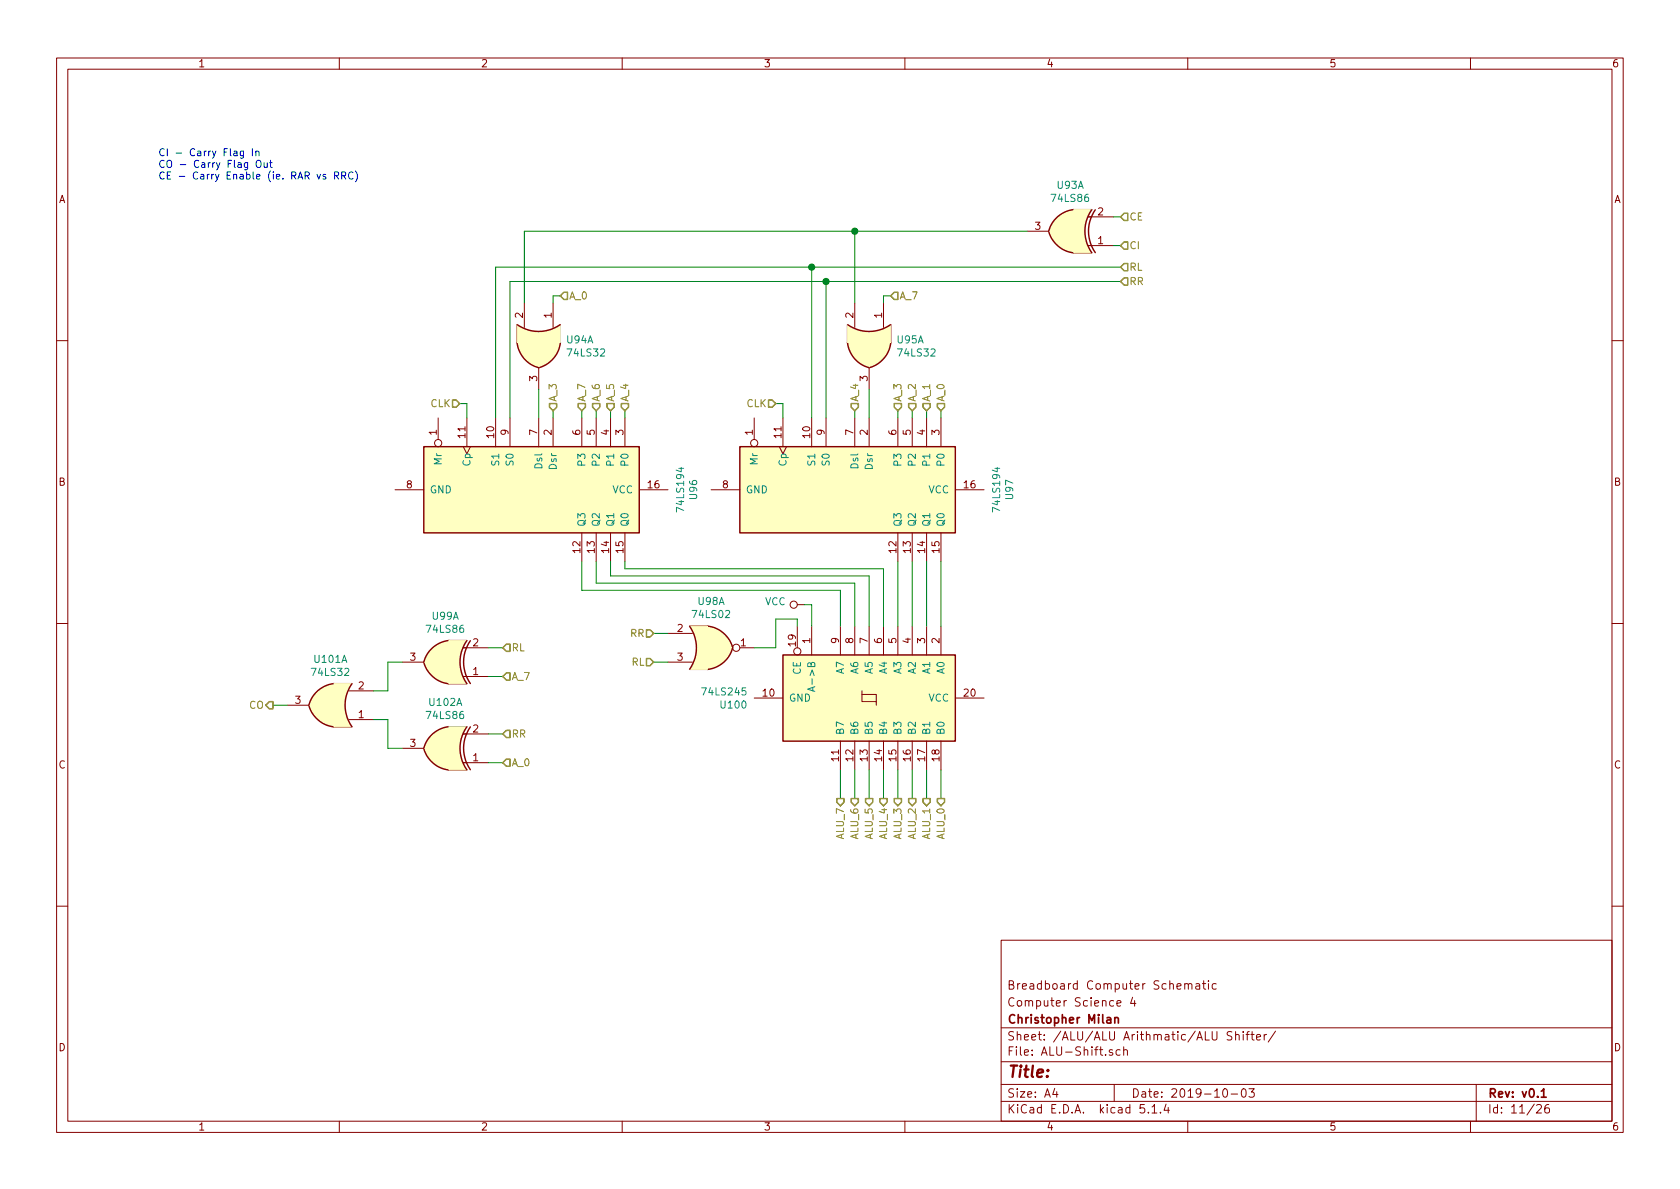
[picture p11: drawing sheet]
<svg xmlns="http://www.w3.org/2000/svg" width="297mm" height="210mm" viewBox="0 0 297 210" stroke-linecap="round" stroke-linejoin="round" font-family="sans-serif">
<g fill="none" stroke="#840000" stroke-width=".18">
<path d="M10 10.3h277v189.9h-277zM12 12.2h273v186.1h-273zM60 10.3v1.9M110 10.3v1.9M160 10.3v1.9M210 10.3v1.9M260 10.3v1.9M192.4 38.3h4.4M92.7 53.6v4.3M97.8 53.6v4.3M151.1 53.6v4.3M156.2 53.6v4.3"/>
<path d="M181.6 40.9h3.8M192.4 43.4h4.4M10 60.2h2M77.5 73.9v3.8M81.9 79l.6 1.3 .7-1.3M82.5 73.9v5.1M87.6 73.9v5.1M90.2 73.9v5.1M95.2 65v3.8M95.2 73.9v5.1M97.8 73.9v5.1M102.9 73.9v5.1"/>
<path d="M105.4 73.9v5.1M107.9 73.9v5.1M110.5 73.9v5.1M133.3 73.9v3.8M137.8 79l.6 1.3 .7-1.3M138.4 73.9v5.1M143.5 73.9v5.1M146 73.9v5.1M151.1 73.9v5.1M153.7 65v3.8M153.7 73.9v5.1M158.7 73.9v5.1"/>
<path d="M161.3 73.9v5.1M163.8 73.9v5.1M166.4 73.9v5.1M285 60.2h2M69.8 86.6h5.1M102.9 94.2v5.1M105.4 94.2v5.1M107.9 94.2v5.1M110.5 94.2v5.1M113 86.6h5.1M125.7 86.6h5.1M158.7 94.2v5.1"/>
<path d="M161.3 94.2v5.1M163.8 94.2v5.1M166.4 94.2v5.1M168.9 86.6h5.1M10 110.3h2M71.1 117.1h3.8M81.9 114.5h4.5M81.9 119.6h4.5M118.1 117.1h4.3M118.1 112h4.3M130.8 114.5h2.5M141 110.7v3.8"/>
<path d="M141 106.9h1.2M143.5 110.7v5.1M148.6 110.7v5.1M151.1 110.7v5.1M153.7 110.7v5.1M156.2 110.7v5.1M158.7 110.7v5.1M161.3 110.7v5.1M163.8 110.7v5.1M166.4 110.7v5.1M285 110.3h2M50.8 124.7h3.8"/>
<path d="M61.7 127.2h4.3M61.7 122.2h4.3M71.1 132.3h3.8M81.9 129.8h4.5M81.9 134.9h4.5M133.3 123.4h5.1M148.6 131.1v5M151.1 131.1v5M152.4 122.8h2.5v1.3M152.4 122.2v1.9h2.5v.6M153.7 131.1v5M156.2 131.1v5"/>
<path d="M158.7 131.1v5M161.3 131.1v5M163.8 131.1v5M166.4 131.1v5M168.9 123.4h5.1M10 160.2h2M177 166.3h108v32h-108zM197.5 177.4l.7-.1-.1-.3-.4-.1-.2 .2 .1 .7h.5M200.3 176.3l-.4 1.1h.9M200.6 176.9v1M209.5 174.1l.2-.2 .3 .1 .1 .9M210.1 174.1l.2-.2 .4 .1v.9"/>
<path d="M211.5 174h.5l.1 .9M212.1 174.3l-.5 .1-.2 .2 .1 .2 .1 .1 .5-.1M212.6 173.9h.6M212.8 173.4v1.3l.4 .2M213.7 173.4v.2M213.7 173.9v1M215 174l-.4-.1-.3 .3 .2 .6h.5M285 160.2h2M60 198.3v1.9M110 198.3v1.9M160 198.3v1.9M177 194.8h108"/>
<path d="M177 191.8h108M177 187.8h108M177 181.8h108M186.5 192.5l-.4 1h1M186.8 193v1M196.7 185.7a.37 .37 0 0 0-.6 .1l.1 .2 .5 .2 .1 .1-.3 .3-.4-.1M197 191.8v3M198 185.7l-.4-.1-.3 .3 .1 .6 .2 .1 .4-.1M198.7 185.7h.1a.37 .37 0 0 1 .5 .1v.8M198.7 185.1v1.5M202.3 195.3h-.7l-.1 .7 .3-.1 .5 .1 .1 .2-.1 .5-.2 .1-.6-.1M203 196.7v.1"/>
<path d="M203.7 195.8l.4-.5v1.5M203.7 196.8h.8M205.2 196.7v.1M206.2 195.2l-.4 1.1h1M206.6 195.8v1M210 198.3v1.9M216.3 192.7l.4-.2a.94 .94 0 0 1 0 1.5 .79 .79 0 0 1-.4-1.3zM217.7 193.5h1.1M217.8 182.5l-.6-.1-.2 .3 .1 .4 .7 .3v.4l-.3 .1-.5-.1M218.5 183.1l.2-.2 .3 .1 .1 .9M218.5 182.4v1.5M219.6 192.7l.4-.2a.94 .94 0 0 1 0 1.5 .82 .82 0 0 1-.4-1.3z"/>
<path d="M219.8 182.4v.2M219.8 182.9v1M220.3 182.9h.6M220.8 192.5h1l-.5 .6 .4 .1v.7l-.2 .1-.7-.1M220.9 182.4l-.4 .2v1.3M221.2 182.9h.5M221.4 182.4v1.3l.3 .2M222.2 183.4l.7-.1-.1-.3-.4-.1-.2 .2v.7h.6M223.5 182.9v1M224 182.9l-.5 .3M225.5 182.3l-1.3 2M260 198.3v1.9"/>
<path d="M261 191.8v6.5M271.7 195.5l.2-.2h.4l.2 .5-.9 1h.9M273.8 195.3a.59 .59 0 0 0-.7 .7l.1 .7 .2 .1 .5-.1 .1-.5-.2-.2-.4-.1-.3 .3"/>
<circle cx="77.5" cy="78.4" r=".63"/>
<circle cx="133.3" cy="78.4" r=".63"/>
<circle cx="130.2" cy="114.5" r=".63"/>
<circle cx="140.3" cy="106.9" r=".63"/>
<circle cx="141" cy="115.2" r=".63"/>
</g>
<path d="M197.1 179.9v1M195.7 180h.6l.1 .9M196.4 180.3l-.5 .1-.2 .2v.2l.2 .1 .5-.1M197.1 180.1l.2-.2 .4 .1v.9M272.5 193l.4-.5v1.5M272.5 194h.9" fill="none" stroke="#840000" stroke-width=".3"/>
<g fill="#ffffc2" stroke="#ffffc2" stroke-width=".18">
<path d="M152.3 60l5.2 .6a5.2 5.2 0 0 1-3.8 4.4z"/>
<path d="M149.8 60.6l5.2-.6-1.4 5a5.2 5.2 0 0 1-3.8-4.4z"/>
<path d="M149.9 57.4v3.2z"/>
<path d="M157.5 57.4v3.2z"/>
<path d="M149.9 57.4a6.7 6.7 0 0 0 7.6 0v3.2h-7.6z"/>
<path d="M185.4 40.9l5-1.3-.5 5.1a5.2 5.2 0 0 1-4.5-3.8z"/>
<path d="M186.7 38.6a5.2 5.2 0 0 1 3.2-1.5l.5 5.1-5-1.3 .5-1.2z"/>
<path d="M189.9 37.1h3.1z"/>
<path d="M189.9 44.7h3.1z"/>
<path d="M189.9 37.1h3.1a6.7 6.7 0 0 0 0 7.6h-3.1z"/>
<path d="M138.4 115.8h30.5v15.3h-30.5z"/>
<path d="M74.9 132.4l5-1.4-.5 5.2a5.2 5.2 0 0 1-4.5-3.8z"/>
<path d="M76.2 130.1a5.2 5.2 0 0 1 3.2-1.6l.5 5.1-5-1.3 .5-1.1z"/>
<path d="M79.4 128.5h3.1z"/>
<path d="M79.4 136.1h3.1z"/>
<path d="M79.4 128.5h3.1a6.7 6.7 0 0 0 0 7.6h-3.1z"/>
<path d="M74.9 117.1l5-1.3-.5 5.1a5.2 5.2 0 0 1-4.5-3.8z"/>
<path d="M76.2 114.8a5.2 5.2 0 0 1 3.2-1.5l.5 5.1-5-1.3 .5-1.2z"/>
<path d="M79.4 113.3h3.1z"/>
<path d="M79.4 120.9h3.1z"/>
<path d="M79.4 113.3h3.1a6.7 6.7 0 0 0 0 7.6h-3.1z"/>
<path d="M54.6 124.7l5-1.3-.5 5.1a5.2 5.2 0 0 1-4.5-3.8z"/>
<path d="M55.9 122.4a5.2 5.2 0 0 1 3.2-1.5l.5 5.1-5-1.3 .5-1.2z"/>
<path d="M59.1 120.9h3.1z"/>
<path d="M59.1 128.5h3.1z"/>
<path d="M59.1 120.9h3.1a6.7 6.7 0 0 0 0 7.6h-3.1z"/>
<path d="M125.1 110.7a5.2 5.2 0 0 1 4.4 3.8l-5 1.4z"/>
<path d="M124.5 113.2l5 1.4a5.2 5.2 0 0 1-4.4 3.8z"/>
<path d="M121.9 118.4h3.2z"/>
<path d="M121.9 110.7h3.2z"/>
<path d="M121.9 110.7h3.2v7.7h-3.2a6.7 6.7 0 0 0 0-7.7z"/>
<path d="M130.8 79h38.1v15.2h-38.1z"/>
<path d="M74.9 79h38.1v15.2h-38.1z"/>
<path d="M93.9 60l5.2 .6a5.2 5.2 0 0 1-3.8 4.4z"/>
<path d="M91.4 60.6l5.2-.6-1.4 5a5.2 5.2 0 0 1-3.8-4.4z"/>
<path d="M91.4 57.4v3.2z"/>
<path d="M99.1 57.4v3.2z"/>
<path d="M91.4 57.4a6.7 6.7 0 0 0 7.7 0v3.2h-7.7z"/>
</g>
<g fill="none" stroke="#840000" stroke-width=".25">
<path d="M189.9 37.1a5.2 5.2 0 0 0-4.5 3.8M189.9 37.1h3.1a6.6 6.6 0 0 0 0 7.6h-3.1M193.6 37.1a6.6 6.6 0 0 0 0 7.6M99 57.4a6.6 6.6 0 0 1-7.5 0l-.1 3.2M99.1 57.4v3.2M149.9 57.4l-.1 3.2a5.2 5.2 0 0 0 3.8 4.4M149.9 57.4a6.6 6.6 0 0 0 7.6 0M157.5 57.4v3.2a5.2 5.2 0 0 1-3.8 4.4M185.4 40.9a5.2 5.2 0 0 0 4.5 3.8M74.9 79h38.1v15.2h-38.1zM91.4 60.6a5.2 5.2 0 0 0 3.8 4.4M99.1 60.6a5.2 5.2 0 0 1-3.8 4.4"/>
<path d="M130.8 79h38.1v15.2h-38.1zM74.9 117.1a5.2 5.2 0 0 0 4.5 3.8M79.4 113.3a5.2 5.2 0 0 0-4.5 3.8M79.4 113.3h3.1M82.5 113.3a6.6 6.6 0 0 0 0 7.6M83.2 113.3a6.6 6.6 0 0 0 0 7.6M121.9 110.7h3.2a5.2 5.2 0 0 1 4.4 3.8M121.9 110.8a6.6 6.6 0 0 1 0 7.5M129.5 114.6a5.2 5.2 0 0 1-4.4 3.8h-3.2M138.4 115.8h30.5v15.3h-30.5zM54.6 124.7a5.2 5.2 0 0 0 4.5 3.8h3.1M62.2 120.9a6.6 6.6 0 0 0 0 7.6"/>
<path d="M62.2 120.9h-3.1a5.2 5.2 0 0 0-4.5 3.8M74.9 132.4a5.2 5.2 0 0 0 4.5 3.8l3.1-.1M79.4 128.5a5.2 5.2 0 0 0-4.5 3.8M79.4 128.5h3.1M79.4 120.9h3.1M82.5 128.5a6.6 6.6 0 0 0 0 7.6M83.2 128.5a6.6 6.6 0 0 0 0 7.6"/>
</g>
<path d="M143.7 121.6v.6M144.1 121.4l-1.3 .5 1.3 .4" fill="none" stroke="#008484" stroke-width=".18"/>
<g fill="none" stroke="#008400" stroke-width=".18">
<path d="M196.8 38.3h1.3M99.1 52.3h-1.3v1.3M143.5 47.2v26.7M146 49.8v24.1M151.1 40.9v12.7M157.5 52.3h-1.3v1.3M181.6 40.9h-88.9v12.7M196.8 43.4h1.3M198.1 49.8h-107.9v24.1M198.1 47.2h-110.5v26.7M81.3 71.4h1.2v2.5M95.2 68.8v5.1"/>
<path d="M97.8 72.6v1.3M102.9 72.6v1.3M105.4 72.6v1.3M107.9 72.6v1.3M110.5 72.6v1.3M137.2 71.4h1.2v2.5M151.1 72.6v1.3M153.7 68.8v5.1M158.7 72.6v1.3M161.3 72.6v1.3M163.8 72.6v1.3M166.4 72.6v1.3"/>
<path d="M102.9 99.3v5.1h45.7v6.3M105.4 99.3v3.8h45.7v7.6M107.9 99.3v2.5h45.8v8.9M110.5 99.3v1.3h45.7v10.1M158.7 99.3v11.4M161.3 99.3v11.4M163.8 99.3v11.4M166.4 99.3v11.4M71.1 117.1h-2.5v5.1h-2.6M86.4 119.6h2.5M86.4 114.5h2.5M115.6 117.1h2.5"/>
<path d="M115.6 112h2.5M141 110.7v-1.2h-3.8v5h-3.9M142.2 106.9h1.3v3.8M48.3 124.7h2.5M66 127.2h2.6v5.1h2.5M86.4 134.9h2.5M86.4 129.8h2.5M148.6 136.1v5.1M151.1 136.1v5.1M153.7 136.1v5.1M156.2 136.1v5.1M158.7 136.1v5.1"/>
<path d="M161.3 136.1v5.1M163.8 136.1v5.1M166.4 136.1v5.1"/>
</g>
<g fill="none" stroke="#848400" stroke-width=".25">
<path d="M198.1 38.3l.7-.6h.6v1.3h-.6zM99.7 51.7h.6v1.3h-.6l-.6-.7zM158.1 51.7h.6v1.3h-.6l-.6-.7zM198.1 47.2l.7-.6h.6v1.3h-.6zM198.1 49.8l.7-.7h.6v1.3h-.6zM198.8 42.8h.6v1.3h-.6l-.7-.7zM80 70.7h.6l.7 .7-.7 .6h-.6zM97.2 71.4h1.2v.6l-.6 .6-.6-.6zM102.2 71.4h1.3v.6l-.6 .6-.7-.6zM104.8 71.4h1.2v.6l-.6 .6-.6-.6zM107.3 71.4h1.3v.6l-.7 .6-.6-.6zM109.9 71.4h1.2v.6l-.6 .6-.6-.6z"/>
<path d="M135.9 70.7h.6l.7 .7-.7 .6h-.6zM150.5 71.4h1.3v.6l-.7 .6-.6-.6zM158.1 71.4h1.3v.6l-.7 .6-.6-.6zM160.7 71.4h1.2v.6l-.6 .6-.6-.6zM163.2 71.4h1.3v.6l-.7 .6-.6-.6zM165.7 71.4h1.3v.6l-.6 .6-.7-.6zM89.5 113.9h.7v1.3h-.7l-.6-.7zM89.5 119h.7v1.3h-.7l-.6-.7zM114.3 116.5h.6l.7 .6-.7 .6h-.6zM114.3 111.4h.6l.7 .6-.7 .6h-.6zM47.6 124.1h.7v1.2h-.7l-.6-.6zM88.9 129.8l.6-.6h.7v1.2h-.7z"/>
<path d="M88.9 134.9l.6-.7h.7v1.3h-.7zM148 141.2h1.2v.7l-.6 .6-.6-.6zM150.5 141.2h1.3v.7l-.7 .6-.6-.6zM153 141.2h1.3v.7l-.6 .6-.7-.6zM155.6 141.2h1.2v.7l-.6 .6-.6-.6zM158.1 141.2h1.3v.7l-.7 .6-.6-.6zM160.7 141.2h1.2v.7l-.6 .6-.6-.6zM163.2 141.2h1.3v.7l-.7 .6-.6-.6zM165.7 141.2h1.3v.7l-.6 .6-.7-.6z"/>
</g>
<g fill="none" stroke="#0000c2" stroke-width=".18">
<path d="M43.1 26.7l-.1 1.2-.2 .1-.3-.1M43.1 26.8l-.4-.1-.2 .2 .1 .6h.5M44.6 26.3v1.3M45.2 26.8l.2-.1 .3 .1 .1 .8M45.2 26.7v.9M45.4 28.5l.2-.2a.45 .45 0 0 1 .6 .5v.4l-.2 .4h-.5a.92 .92 0 0 1-.1-1.1zM46.7 28.8l.1 .8h.2l.2-.1M47.2 28.8v.8M47.7 28.8h.4M47.8 28.3v1.1l.3 .2M57.6 30.9l-.3-.1-.2 .2v.2l.5 .1v.3h-.5M59.2 31.1l.6-.1v-.5l-.2-.1h-.4v1.3"/>
<path d="M59.5 31.1l.4 .6M60.4 31.1l.6-.1 .1-.5-.2-.1h-.5v1.3M60.7 31.1l.4 .6M62.4 30.5a.6 .6 0 0 0-.8 .5 .6 .6 0 0 0 .6 .7l.2-.2M62.8 30.2a1.47 1.47 0 0 1 0 2"/>
</g>
<g fill="#008400" stroke="#008400" stroke-width=".25">
<circle cx="143.5" cy="47.2" r=".51"/>
<circle cx="146.1" cy="49.8" r=".51"/>
<circle cx="151.1" cy="40.9" r=".51"/>
</g>
<text font-size="2.8" fill="#840000" x="178" y="190.5">Title:</text>
<g font-size="2.1" fill="#840000">
<text x="178" y="178">Computer Science 4</text>
<text x="178" y="175">Breadboard Computer Schematic</text>
<text x="178" y="184">Sheet: /ALU/ALU Arithmatic/ALU Shifter/</text>
<text x="178" y="181">Christopher Milan</text>
<text x="178" y="186.7">File: ALU-Shift.sch</text>
<text x="178" y="196.9">KiCad E.D.A. kicad 5.1.4</text>
<text x="178" y="194.1">Size: A4</text>
<text x="200" y="194.1">Date: 2019-10-03</text>
<text x="263" y="194.1">Rev: v0.1</text>
<text x="263" y="196.9">Id: 11/26</text>
</g>
<g font-size="1.8" fill="#840000">
<text x="35" y="11.9">1</text>
<text x="85" y="11.9">2</text>
<text x="135" y="11.9">3</text>
<text x="185" y="11.9">4</text>
<text x="235" y="11.9">5</text>
<text x="285" y="11.9">6</text>
<text x="10.4" y="35.9">A</text>
<text x="285.4" y="35.9">A</text>
<text x="183" y="40.6">3</text>
<text x="194.1" y="38.1">2</text>
<text x="194.1" y="43.2">1</text>
<text x="92.5" y="56.2" transform="rotate(-90 92.5 56.2)">2</text>
<text x="97.5" y="56.2" transform="rotate(-90 97.5 56.2)">1</text>
<text x="150.9" y="56.2" transform="rotate(-90 150.9 56.2)">2</text>
<text x="156" y="56.2" transform="rotate(-90 156 56.2)">1</text>
<text x="95" y="67.4" transform="rotate(-90 95 67.4)">3</text>
<text x="153.4" y="67.4" transform="rotate(-90 153.4 67.4)">3</text>
<text x="77.2" y="76.9" transform="rotate(-90 77.2 76.9)">1</text>
<text x="82.3" y="77.4" transform="rotate(-90 82.3 77.4)">11</text>
<text x="87.4" y="77.4" transform="rotate(-90 87.4 77.4)">10</text>
<text x="89.9" y="76.9" transform="rotate(-90 89.9 76.9)">9</text>
<text x="95" y="76.9" transform="rotate(-90 95 76.9)">7</text>
<text x="97.5" y="76.9" transform="rotate(-90 97.5 76.9)">2</text>
<text x="102.6" y="76.9" transform="rotate(-90 102.6 76.9)">6</text>
<text x="105.2" y="76.9" transform="rotate(-90 105.2 76.9)">5</text>
<text x="107.7" y="76.9" transform="rotate(-90 107.7 76.9)">4</text>
<text x="110.2" y="76.9" transform="rotate(-90 110.2 76.9)">3</text>
<text x="133.1" y="76.9" transform="rotate(-90 133.1 76.9)">1</text>
<text x="138.2" y="77.4" transform="rotate(-90 138.2 77.4)">11</text>
<text x="143.3" y="77.4" transform="rotate(-90 143.3 77.4)">10</text>
<text x="145.8" y="76.9" transform="rotate(-90 145.8 76.9)">9</text>
<text x="150.9" y="76.9" transform="rotate(-90 150.9 76.9)">7</text>
<text x="153.4" y="76.9" transform="rotate(-90 153.4 76.9)">2</text>
<text x="158.5" y="76.9" transform="rotate(-90 158.5 76.9)">6</text>
<text x="161" y="76.9" transform="rotate(-90 161 76.9)">5</text>
<text x="163.6" y="76.9" transform="rotate(-90 163.6 76.9)">4</text>
<text x="166.1" y="76.9" transform="rotate(-90 166.1 76.9)">3</text>
<text x="10.4" y="85.9">B</text>
<text x="71.9" y="86.4">8</text>
<text x="114.6" y="86.4">16</text>
<text x="127.8" y="86.4">8</text>
<text x="170.5" y="86.4">16</text>
<text x="285.4" y="85.9">B</text>
<text x="102.6" y="97.7" transform="rotate(-90 102.6 97.7)">12</text>
<text x="105.2" y="97.7" transform="rotate(-90 105.2 97.7)">13</text>
<text x="107.7" y="97.7" transform="rotate(-90 107.7 97.7)">14</text>
<text x="110.2" y="97.7" transform="rotate(-90 110.2 97.7)">15</text>
<text x="158.5" y="97.7" transform="rotate(-90 158.5 97.7)">12</text>
<text x="161" y="97.7" transform="rotate(-90 161 97.7)">13</text>
<text x="163.6" y="97.7" transform="rotate(-90 163.6 97.7)">14</text>
<text x="166.1" y="97.7" transform="rotate(-90 166.1 97.7)">15</text>
<text x="119.8" y="111.8">2</text>
<text x="143.3" y="113.8" transform="rotate(-90 143.3 113.8)">1</text>
<text x="148.3" y="113.8" transform="rotate(-90 148.3 113.8)">9</text>
<text x="150.9" y="113.8" transform="rotate(-90 150.9 113.8)">8</text>
<text x="153.4" y="113.8" transform="rotate(-90 153.4 113.8)">7</text>
<text x="156" y="113.8" transform="rotate(-90 156 113.8)">6</text>
<text x="158.5" y="113.8" transform="rotate(-90 158.5 113.8)">5</text>
<text x="161" y="113.8" transform="rotate(-90 161 113.8)">4</text>
<text x="163.6" y="113.8" transform="rotate(-90 163.6 113.8)">3</text>
<text x="166.1" y="113.8" transform="rotate(-90 166.1 113.8)">2</text>
<text x="72.5" y="116.8">3</text>
<text x="83.6" y="119.4">1</text>
<text x="83.6" y="114.3">2</text>
<text x="119.8" y="116.8">3</text>
<text x="131" y="114.3">1</text>
<text x="140.7" y="114.2" transform="rotate(-90 140.7 114.2)">19</text>
<text x="52.2" y="124.5">3</text>
<text x="63.4" y="121.9">2</text>
<text x="134.9" y="123.2">10</text>
<text x="170.5" y="123.2">20</text>
<text x="63.4" y="127">1</text>
<text x="83.6" y="129.5">2</text>
<text x="10.4" y="135.9">C</text>
<text x="72.5" y="132.1">3</text>
<text x="83.6" y="134.6">1</text>
<text x="148.3" y="134.6" transform="rotate(-90 148.3 134.6)">11</text>
<text x="150.9" y="134.6" transform="rotate(-90 150.9 134.6)">12</text>
<text x="153.4" y="134.6" transform="rotate(-90 153.4 134.6)">13</text>
<text x="156" y="134.6" transform="rotate(-90 156 134.6)">14</text>
<text x="158.5" y="134.6" transform="rotate(-90 158.5 134.6)">15</text>
<text x="161" y="134.6" transform="rotate(-90 161 134.6)">16</text>
<text x="163.6" y="134.6" transform="rotate(-90 163.6 134.6)">17</text>
<text x="166.1" y="134.6" transform="rotate(-90 166.1 134.6)">18</text>
<text x="285.4" y="135.9">C</text>
<text x="10.4" y="185.9">D</text>
<text x="285.4" y="185.9">D</text>
<text x="35" y="199.9">1</text>
<text x="85" y="199.9">2</text>
<text x="135" y="199.9">3</text>
<text x="185" y="199.9">4</text>
<text x="235" y="199.9">5</text>
<text x="285" y="199.9">6</text>
</g>
<g font-size="1.8" fill="#0000c2">
<text x="27.9" y="27.6">CI - Carry Flag In</text>
<text x="27.9" y="29.7">CO - Carry Flag Out</text>
<text x="27.9" y="31.7">CE - Carry Enable (ie. RAR vs RRC)</text>
</g>
<g font-size="1.8" fill="#008484">
<text x="186.1" y="35.7">74LS86</text>
<text x="187" y="33.4">U93A</text>
<text x="100.3" y="60.7">U94A</text>
<text x="100.5" y="63">74LS32</text>
<text x="158.7" y="60.7">U95A</text>
<text x="159" y="63">74LS32</text>
<text x="78.1" y="82.2" transform="rotate(-90 78.1 82.2)">Mr</text>
<text x="83.2" y="82.4" transform="rotate(-90 83.2 82.4)">Cp</text>
<text x="88.3" y="82.2" transform="rotate(-90 88.3 82.2)">S1</text>
<text x="90.8" y="82.2" transform="rotate(-90 90.8 82.2)">S0</text>
<text x="95.9" y="82.7" transform="rotate(-90 95.9 82.7)">Dsl</text>
<text x="98.4" y="83" transform="rotate(-90 98.4 83)">Dsr</text>
<text x="103.5" y="82.2" transform="rotate(-90 103.5 82.2)">P3</text>
<text x="106" y="82.2" transform="rotate(-90 106 82.2)">P2</text>
<text x="108.6" y="82.2" transform="rotate(-90 108.6 82.2)">P1</text>
<text x="111.1" y="82.2" transform="rotate(-90 111.1 82.2)">P0</text>
<text x="134" y="82.2" transform="rotate(-90 134 82.2)">Mr</text>
<text x="139.1" y="82.4" transform="rotate(-90 139.1 82.4)">Cp</text>
<text x="144.1" y="82.2" transform="rotate(-90 144.1 82.2)">S1</text>
<text x="146.7" y="82.2" transform="rotate(-90 146.7 82.2)">S0</text>
<text x="151.8" y="82.7" transform="rotate(-90 151.8 82.7)">Dsl</text>
<text x="154.3" y="83" transform="rotate(-90 154.3 83)">Dsr</text>
<text x="159.4" y="82.2" transform="rotate(-90 159.4 82.2)">P3</text>
<text x="161.9" y="82.2" transform="rotate(-90 161.9 82.2)">P2</text>
<text x="164.5" y="82.2" transform="rotate(-90 164.5 82.2)">P1</text>
<text x="167" y="82.2" transform="rotate(-90 167 82.2)">P0</text>
<text x="75.9" y="87.2">GND</text>
<text x="108.3" y="87.2">VCC</text>
<text x="123.3" y="88.2" transform="rotate(-90 123.3 88.2)">U96</text>
<text x="131.8" y="87.2">GND</text>
<text x="164.2" y="87.2">VCC</text>
<text x="179.1" y="88.2" transform="rotate(-90 179.1 88.2)">U97</text>
<text x="103.5" y="93.2" transform="rotate(-90 103.5 93.2)">Q3</text>
<text x="106" y="93.2" transform="rotate(-90 106 93.2)">Q2</text>
<text x="108.6" y="93.2" transform="rotate(-90 108.6 93.2)">Q1</text>
<text x="111.1" y="93.2" transform="rotate(-90 111.1 93.2)">Q0</text>
<text x="121" y="90.2" transform="rotate(-90 121 90.2)">74LS194</text>
<text x="159.4" y="93.2" transform="rotate(-90 159.4 93.2)">Q3</text>
<text x="161.9" y="93.2" transform="rotate(-90 161.9 93.2)">Q2</text>
<text x="164.5" y="93.2" transform="rotate(-90 164.5 93.2)">Q1</text>
<text x="167" y="93.2" transform="rotate(-90 167 93.2)">Q0</text>
<text x="176.8" y="90.2" transform="rotate(-90 176.8 90.2)">74LS194</text>
<text x="123.5" y="107">U98A</text>
<text x="135.3" y="107">VCC</text>
<text x="75.6" y="111.9">74LS86</text>
<text x="76.5" y="109.6">U99A</text>
<text x="122.6" y="109.3">74LS02</text>
<text x="55.3" y="119.5">74LS32</text>
<text x="55.7" y="117.2">U101A</text>
<text x="141.6" y="119.3" transform="rotate(-90 141.6 119.3)">CE</text>
<text x="149.2" y="119.1" transform="rotate(-90 149.2 119.1)">A7</text>
<text x="151.8" y="119.1" transform="rotate(-90 151.8 119.1)">A6</text>
<text x="154.3" y="119.1" transform="rotate(-90 154.3 119.1)">A5</text>
<text x="156.8" y="119.1" transform="rotate(-90 156.8 119.1)">A4</text>
<text x="159.4" y="119.1" transform="rotate(-90 159.4 119.1)">A3</text>
<text x="161.9" y="119.1" transform="rotate(-90 161.9 119.1)">A2</text>
<text x="164.5" y="119.1" transform="rotate(-90 164.5 119.1)">A1</text>
<text x="167" y="119.1" transform="rotate(-90 167 119.1)">A0</text>
<text x="76" y="124.8">U102A</text>
<text x="124.4" y="123">74LS245</text>
<text x="127.6" y="125.3">U100</text>
<text x="139.4" y="124.1">GND</text>
<text x="144.1" y="121" transform="rotate(-90 144.1 121)">A-&gt;B</text>
<text x="164.2" y="124.1">VCC</text>
<text x="75.6" y="127.1">74LS86</text>
<text x="149.2" y="130" transform="rotate(-90 149.2 130)">B7</text>
<text x="151.8" y="130" transform="rotate(-90 151.8 130)">B6</text>
<text x="154.3" y="130" transform="rotate(-90 154.3 130)">B5</text>
<text x="156.8" y="130" transform="rotate(-90 156.8 130)">B4</text>
<text x="159.4" y="130" transform="rotate(-90 159.4 130)">B3</text>
<text x="161.9" y="130" transform="rotate(-90 161.9 130)">B2</text>
<text x="164.5" y="130" transform="rotate(-90 164.5 130)">B1</text>
<text x="167" y="130" transform="rotate(-90 167 130)">B0</text>
</g>
<g font-size="1.8" fill="#848400">
<text x="199.6" y="39">CE</text>
<text x="199.6" y="47.9">RL</text>
<text x="199.6" y="44.1">CI</text>
<text x="100.6" y="53">A_0</text>
<text x="159" y="53">A_7</text>
<text x="199.6" y="50.4">RR</text>
<text x="98.4" y="71.1" transform="rotate(-90 98.4 71.1)">A_3</text>
<text x="103.5" y="71.1" transform="rotate(-90 103.5 71.1)">A_7</text>
<text x="106" y="71.1" transform="rotate(-90 106 71.1)">A_6</text>
<text x="108.6" y="71.1" transform="rotate(-90 108.6 71.1)">A_5</text>
<text x="111.1" y="71.1" transform="rotate(-90 111.1 71.1)">A_4</text>
<text x="151.8" y="71.1" transform="rotate(-90 151.8 71.1)">A_4</text>
<text x="159.4" y="71.1" transform="rotate(-90 159.4 71.1)">A_3</text>
<text x="161.9" y="71.1" transform="rotate(-90 161.9 71.1)">A_2</text>
<text x="164.5" y="71.1" transform="rotate(-90 164.5 71.1)">A_1</text>
<text x="167" y="71.1" transform="rotate(-90 167 71.1)">A_0</text>
<text x="76.1" y="72">CLK</text>
<text x="132" y="72">CLK</text>
<text x="111.5" y="112.6">RR</text>
<text x="90.4" y="115.2">RL</text>
<text x="111.7" y="117.7">RL</text>
<text x="44.1" y="125.3">CO</text>
<text x="90.4" y="120.3">A_7</text>
<text x="90.4" y="130.4">RR</text>
<text x="90.4" y="135.5">A_0</text>
<text x="149.2" y="148.4" transform="rotate(-90 149.2 148.4)">ALU_7</text>
<text x="151.8" y="148.4" transform="rotate(-90 151.8 148.4)">ALU_6</text>
<text x="154.3" y="148.4" transform="rotate(-90 154.3 148.4)">ALU_5</text>
<text x="156.8" y="148.4" transform="rotate(-90 156.8 148.4)">ALU_4</text>
<text x="159.4" y="148.4" transform="rotate(-90 159.4 148.4)">ALU_3</text>
<text x="161.9" y="148.4" transform="rotate(-90 161.9 148.4)">ALU_2</text>
<text x="164.5" y="148.4" transform="rotate(-90 164.5 148.4)">ALU_1</text>
<text x="167" y="148.4" transform="rotate(-90 167 148.4)">ALU_0</text>
</g>
</svg>
